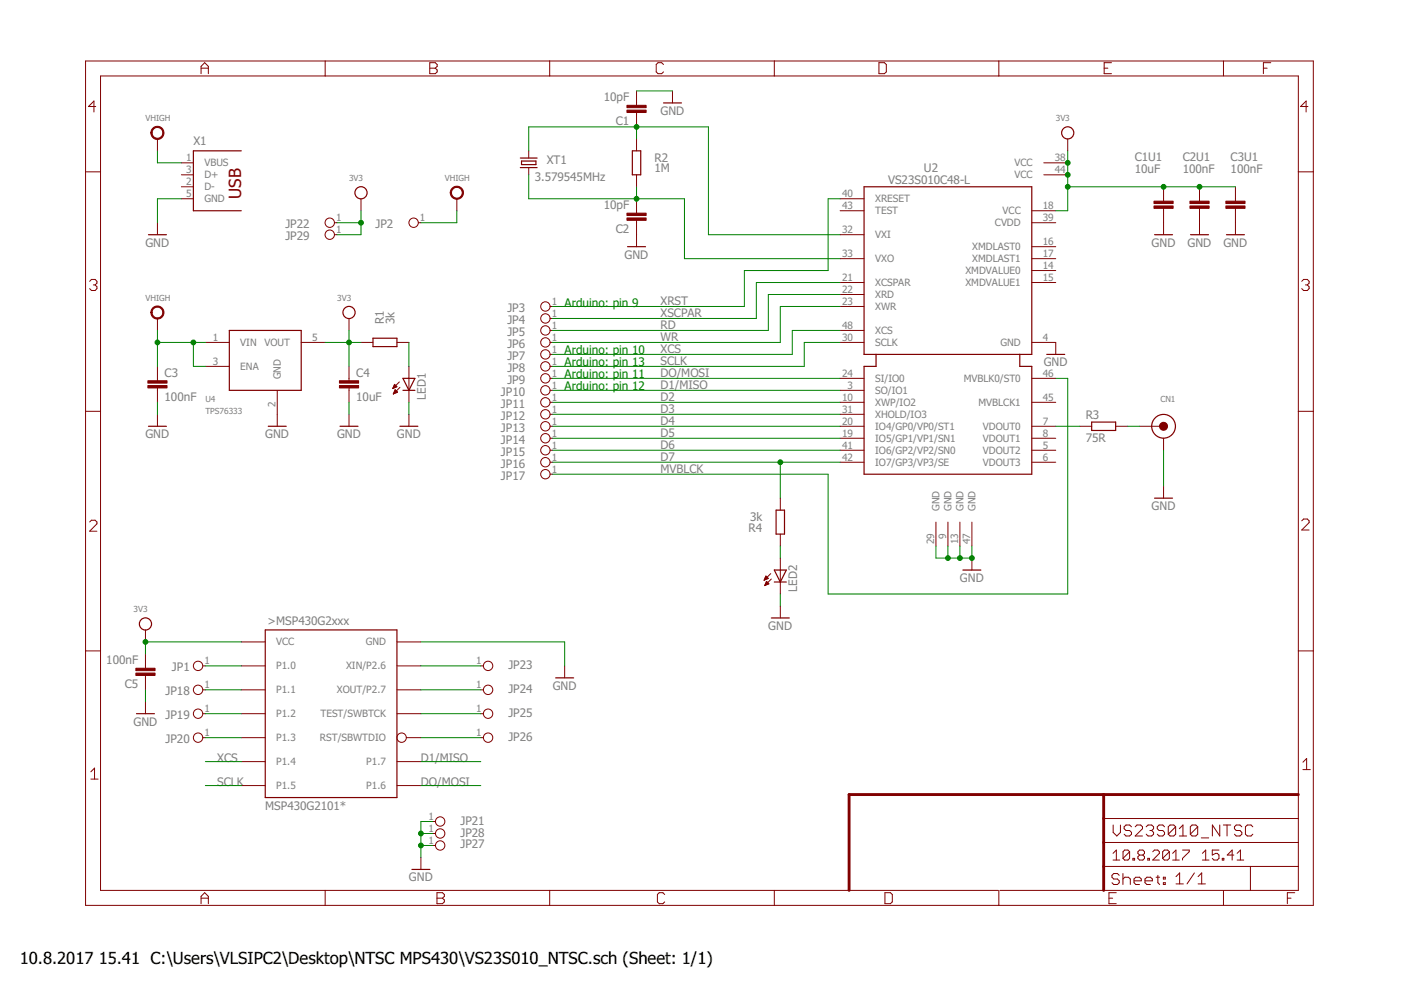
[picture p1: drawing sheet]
<svg xmlns="http://www.w3.org/2000/svg" width="297mm" height="210mm" viewBox="0 0 297 210" stroke-linecap="round" stroke-linejoin="round" font-family="sans-serif">
<g fill="none" stroke="#800000" stroke-width=".25">
<path d="M51.2 32h-10.2v12.7h10.2M110.3 33.5h3.6M110.3 35.5h3.6M110.6 34.1h3v.8h-3zM134.1 32h1.7v5.1h-1.7zM140.7 21.8h3.8M183.2 39.6h35.6v35.5h-35.6zM31.5 49.8h3.8M133.1 52.3h3.8M244.8 49.8h3.8M252.4 49.8h3.8M260 49.8h3.8"/>
<path d="M48.6 70.1h15.3v12.7h-15.3zM79.1 71.7h5.1v1.8h-5.1zM185.7 75.1v2.6h-2.5v22.8h35.6v-22.8h-2.6v-2.6M221.9 75.1h3.8M31.5 90.4h3.8M56.9 90.4h3.8M72.1 90.4h3.8M84.8 90.4h3.8M85.4 82.8h2.6M85.4 80.2h2.6l-1.3 2.6zM231.5 89.5h5v1.8h-5zM164.5 108.2h1.8v5h-1.8z"/>
<path d="M244.8 105.6h3.8M56.2 133.6h28v35.5h-28zM163.5 131h3.8M164.2 120.9h2.5l-1.3 2.5zM164.2 123.4h2.5M204.2 120.9h3.8M28.9 151.3h3.8M117.8 143.7h3.8M87.3 184.3h3.8"/>
<circle cx="226.4" cy="28.2" r="1.29"/>
<circle cx="76.5" cy="40.9" r="1.29"/>
<circle cx="74" cy="66.3" r="1.29"/>
<circle cx="246.7" cy="90.4" r="2.52"/>
<circle cx="30.8" cy="132.3" r="1.29"/>
</g>
<g fill="none" stroke="#800000" stroke-width=".21">
<path d="M42.6 15.6v-1.5l.8-.8 .8 .8v1.5M42.6 14.5h1.6M68.9 12.9v3.2M91.1 13.3h1.2l.4 .4v.4l-.4 .4 .4 .3v.4l-.4 .4h-1.2zM91.1 14.5h1.2M116.5 12.9v3.2M135 19.3v3M140.7 13.7l-.4-.4h-.8l-.4 .4v1.5l.4 .4h.8l.4-.4M142.6 19.3v2.5M164.2 12.9v3.2M186.4 13.3h1.1l.4 .4v1.5l-.4 .4h-1.1zM211.8 12.9v3.2"/>
<path d="M234.1 14.5h.8M235.6 13.3h-1.5v2.3h1.5M259.4 12.9v3.2M267.9 14.5h.7M269.4 13.3h-1.5v2.3M18.1 36.4h3.2M20.3 22.6h-1.5l1.1-1.2v2.3M33.4 29.4v2.6M38.5 34.5h2.5M38.5 37.1h2.5M38.5 39.6h2.5M112.1 32v1.5"/>
<path d="M112.1 35.5v1.6M135 23.9v3M135 29.4v2.6M135 37.1v2.5M221.3 34.5h5.1M221.3 37.1h5.1M226.4 29.4v2.6M246.7 39.6v3.1M254.3 39.6v3.1M261.9 39.6v3.1M275.3 36.4h3.1M277.3 22.6h-1.6l1.2-1.2v2.3"/>
<path d="M19 59.6l.4-.4h.8l.4 .4v.4l-.4 .4M33.4 47.2v2.6M38.5 42.1h2.5M70.9 47.2h.6M70.9 49.8h.6M76.5 42.1v2.6M88.7 47.2h.5M96.9 42.1v2.6M135 42.1v3.1M135 46.7v5.6M178.1 59.9h5.1M178.1 44.7h5.1"/>
<path d="M178.1 42.1h5.1M178.1 49.8h5.1M178.1 54.8h5.1M218.8 59.9h5M218.8 44.7h5M218.8 47.2h5M218.8 54.8h5M218.8 57.4h5M218.8 52.3h5M246.7 44.2v5.6M254.3 44.2v5.6M261.9 44.2v5.6"/>
<path d="M276 59.6l.4-.4h.8l.4 .4v.4l-.4 .4M19.8 60.4h.4M20.2 60.4l.4 .4v.4l-.4 .4h-.8l-.4-.4M33.4 67.5v2.6M33.4 77.7v3M43.5 72.6h5.1M43.5 77.7h5.1M63.9 72.6h5M74 67.5v2.6M74 77.7v3M76.5 72.6h2.6M84.2 72.6h2.5"/>
<path d="M86.7 77.7v7.6M116.6 65h.6M116.6 70.1h.6M116.6 72.6h.6M116.6 77.7h.6M116.6 67.5h.6M116.6 75.1h.6M178.1 65h5.1M178.1 70.1h5.1M178.1 72.6h5.1M178.1 62.4h5.1M218.8 72.6h5v2.5"/>
<path d="M276.8 60.4h.4M277.2 60.4l.4 .4v.4l-.4 .4h-.8l-.4-.4M18.1 87.2h3.2M33.4 82.3v3M33.4 87.8v2.6M58.8 82.8v7.6M74 82.3v3M74 87.8v2.6M83.3 82.3h.1M83.4 82.2h.3M83.4 83.5h.1M83.4 82.1h.6"/>
<path d="M83.5 82h.6M83.5 83.4h.2M83.5 81.8h.5M83.5 83.3h.5M83.6 81.7h.3M83.6 83.2h.6M83.6 81.6h.2M83.6 83h.6M83.7 81.5l.5 .5-.9 .4zM83.7 82.9h.4M83.7 82.8h.2M83.8 82.7h.1"/>
<path d="M83.8 82.6l.5 .5-.9 .4zM84.7 81l-1.4 1.4M84.8 82.1l-1.4 1.4M86.7 87.8v2.6M116.6 90.4h.6M116.6 80.2h.6M116.6 82.8h.6M116.6 85.3h.6M116.6 87.8h.6M116.6 92.9h.6M116.6 95.5h.6M116.6 98h.6"/>
<path d="M178.1 90.4h5.1M178.1 80.2h5.1M178.1 82.8h5.1M178.1 85.3h5.1M178.1 87.8h5.1M178.1 92.9h5.1M178.1 95.5h5.1M178.1 98h5.1M218.8 90.4h5M218.8 80.2h5M218.8 85.3h5M218.8 92.9h5"/>
<path d="M218.8 95.5h5M218.8 98h5M228.9 90.4h2.6M236.5 90.4h2.6M241.6 90.4h5.1M246.7 92.9v2.6M275.3 87.2h3.1M19 110.7l.4-.4h.8l.4 .4v.4l-1.6 1.5h1.6M116.6 100.5h.6M165.4 105.6v2.6M165.4 113.2v2.6M165.4 118.3v7.6"/>
<path d="M198.4 110.7v5.1M201 110.7v5.1M203.5 110.7v5.1M206.1 110.7v5.1M206.1 118.3v2.6M246.7 103.1v2.5M276 110.4l.4-.4h.8l.4 .4v.4l-1.6 1.6h1.6M18.1 138h3.2M30.8 133.6v2.5M30.8 138.6v3.1M51.2 136.1h5M84.2 136.1h5"/>
<path d="M162 123h.1M162.1 122.9h.3M162.1 122.7h.6M162.2 122.6h.7M162.2 124.1h.2M162.2 122.5h.6M162.2 123.9h.4M162.3 122.4h.3M162.3 123.8h.6M162.3 122.2h.2M162.3 123.7h.6M162.4 122.1l.5 .5-.9 .4z"/>
<path d="M162.4 123.6h.4M162.4 123.4h.3M162.5 123.3h.1M162.5 123.3l.5 .5-.9 .4zM163.4 121.6l-1.4 1.4M163.5 122.8l-1.4 1.4M165.4 128.5v2.5M275.3 138h3.1M30.8 143.2v3.1M30.8 148.8v2.5M43 141.2h.5M43 146.3h.5"/>
<path d="M43 151.3h.5M43 156.4h.5M51.2 141.2h5M51.2 146.3h5M51.2 151.3h5M51.2 156.4h5M84.2 141.2h5M84.2 146.3h5M84.2 151.3h5M86.1 156.4h3.1M101.9 141.2h.6M101.9 146.3h.6"/>
<path d="M101.9 151.3h.6M101.9 156.4h.6M119.7 141.2v2.5M19.3 163.6l.7-.7v2.3M19.3 165.2h1.5M51.2 161.5h5M51.2 166.6h5M84.2 161.5h5M84.2 166.6h5M91.8 174.2h.6M91.8 179.3h.6M91.8 176.7h.6"/>
<path d="M234 178.6h41.3M234 173.5h41.3M236 174.9v1.6l.8 .7 .8-.7v-1.6M239.9 175.3l-.4-.4h-.8l-.4 .4v.4l.4 .4h.8l.4 .4v.4l-.4 .3h-.8l-.4-.3M240.7 175.3l.4-.4h.8l.3 .4v.4l-1.5 1.5h1.5M243 175.3l.4-.4h.8l.4 .4v.4l-.4 .4M243.8 176.1h.4M244.2 176.1l.4 .4v.4l-.4 .3h-.8l-.4-.3M246.9 175.3l-.4-.4h-.8l-.3 .4v.4l.3 .4h.8l.4 .4v.4l-.4 .3h-.8l-.3-.3M249.3 175.3l-.4-.4h-.8l-.4 .4v1.6M249.3 175.3v1.6l-.4 .3h-.8l-.4-.3M249.3 175.3l-1.6 1.6"/>
<path d="M250 177.2h1.6M250 175.7l.8-.8v2.3M253.9 175.3l-.4-.4h-.7l-.4 .4v1.6M253.9 175.3v1.6l-.4 .3h-.7l-.4-.3M253.9 175.3l-1.5 1.6M254.7 177.7h1.6M258.6 174.9v2.3l-1.6-2.3v2.3M259.4 174.9h1.5M260.2 174.9v2.3M263.3 175.3l-.4-.4h-.8l-.4 .4v.4l.4 .4h.8l.4 .4v.4l-.4 .3h-.8l-.4-.3M265.6 175.3l-.4-.4h-.7l-.4 .4v1.6l.4 .3h.7l.4-.3M276.2 161.6l.8-.8v2.4"/>
<path d="M276.2 163.2h1.6M42.6 191.6v-1.5l.8-.8 .8 .8v1.5M42.6 190.4h1.6M68.9 188.8v3.2M89.2 181.8v2.5M92.6 190.4h1.2M92.6 189.3h1.2l.4 .4v.4l-.4 .3 .4 .4v.4l-.4 .4h-1.2zM116.5 188.8v3.2M140.9 189.7l-.4-.4h-.7l-.4 .4v1.5l.4 .4h.7l.4-.4M164.2 188.8v3.2M187.6 189.3h1.2l.4 .4v1.5l-.4 .4h-1.2zM211.6 188.8h-190.3v-172.7h254v172.7h-15.8"/>
<path d="M211.8 188.8v3.2M212 188.8h47.4v3.2h-241.3v-179.1h260.3v179.1h-18.9M234 183.7h41.3M235.1 190.4h.8M236 180.9l.7-.7v2.2M236 182.4h1.4M236.7 189.3h-1.6v2.3h1.6M237.3 185.6l-.4-.4h-.8l-.3 .4v.4l.3 .4h.8l.4 .4v.4l-.4 .3h-.8l-.3-.3M238.1 185.2v2.3M238.1 186.4l.4-.4h.7l.4 .4v1.1M239.5 180.6v1.4l-.4 .4h-.7l-.3-.4M239.5 180.6l-.4-.4h-.7l-.3 .4v1.4"/>
<path d="M239.5 180.6l-1.4 1.4M240.2 182h.4v.4h-.4zM240.4 186.8h1.6v-.4l-.4-.4h-.8l-.4 .4v.8l.4 .3h.8M241.6 181.3l-.3 .4v.3l.3 .4h.7l.4-.4v-.3l-.4-.4M241.6 181.3l-.3-.4v-.3l.3-.4h.7l.4 .4v.3l-.4 .4M241.6 181.3h.7M242.8 186.8h1.5v-.4l-.4-.4h-.7l-.4 .4v.8l.4 .3h.7M243.4 182h.3v.4h-.3zM244.4 180.6l.4-.4h.7l.3 .4v.3l-1.4 1.5h1.4M245.1 186h.8M245.5 185.6v1.6l.4 .3M246.7 186h.4v.4h-.4z"/>
<path d="M246.7 187.2h.4v.3h-.4zM247.9 180.6v1.4l-.3 .4h-.7l-.4-.4M247.9 180.6l-.3-.4h-.7l-.4 .4v1.4M247.9 180.6l-1.4 1.4M248.6 182.4h1.4M248.6 180.9l.7-.7v2.2M249.3 185.9l.8-.8v2.3M249.3 187.4h1.6M250.7 180.2h1.4v.4l-1.4 1.4v.4M253.2 185.1l-1.5 2.3M254 187.4h1.6M254 185.9l.8-.8v2.3"/>
<path d="M254.9 182.4h1.4M254.9 180.9l.7-.7v2.2M258.4 180.2h-1.4v1.1l.7-.4h.4l.3 .4v.7l-.3 .4h-.7l-.4-.4M259.1 182h.4v.4h-.4zM261.6 181.3h-1.4l1-1.1v2.2M262.3 182.4h1.4M262.3 180.9l.7-.7v2.2M265.1 183.7v5.1M272.9 190.4h.8M274.5 189.3h-1.6v2.3"/>
<circle cx="69.9" cy="47.2" r=".99"/>
<circle cx="69.9" cy="49.8" r=".99"/>
<circle cx="87.7" cy="47.2" r=".99"/>
<circle cx="115.6" cy="72.6" r=".99"/>
<circle cx="115.6" cy="70.1" r=".99"/>
<circle cx="115.6" cy="65" r=".99"/>
<circle cx="115.6" cy="67.5" r=".99"/>
<circle cx="115.6" cy="75.1" r=".99"/>
<circle cx="115.6" cy="77.7" r=".99"/>
<circle cx="115.6" cy="87.8" r=".99"/>
<circle cx="115.6" cy="90.4" r=".99"/>
<circle cx="115.6" cy="95.5" r=".99"/>
<circle cx="115.6" cy="92.9" r=".99"/>
<circle cx="115.6" cy="98" r=".99"/>
<circle cx="115.6" cy="82.8" r=".99"/>
<circle cx="115.6" cy="80.2" r=".99"/>
<circle cx="115.6" cy="85.3" r=".99"/>
<circle cx="115.6" cy="100.5" r=".99"/>
<circle cx="42" cy="141.2" r=".99"/>
<circle cx="42" cy="151.3" r=".99"/>
<circle cx="42" cy="146.3" r=".99"/>
<circle cx="42" cy="156.4" r=".99"/>
<circle cx="85.2" cy="156.4" r=".99"/>
<circle cx="103.5" cy="151.3" r=".99"/>
<circle cx="103.5" cy="146.3" r=".99"/>
<circle cx="103.5" cy="141.2" r=".99"/>
<circle cx="103.5" cy="156.4" r=".99"/>
<circle cx="93.3" cy="176.7" r=".99"/>
<circle cx="93.3" cy="174.2" r=".99"/>
<circle cx="93.3" cy="179.3" r=".99"/>
</g>
<path d="M234 168.5v20.3M275.3 168.5h-95.3v20.3" fill="none" stroke="#800000" stroke-width=".61"/>
<g fill="#800000" stroke="#800000" stroke-width=".21">
<path d="M246 89.9a.84 .84 0 0 1 1.4 0 .84 .84 0 0 1-.4 1.3 .84 .84 0 0 1-1.1-.8h.2a.59 .59 0 0 1 .9-.5 .59 .59 0 0 1 .1 1 .59 .59 0 0 1-1-.3v-.2h-.2z" fill-rule="evenodd"/>
<path d="M246.2 89.9a.69 .69 0 0 1 1.1 .1 .69 .69 0 0 1-.4 1.1 .69 .69 0 0 1-.9-.7h.3a.44 .44 0 0 1 .6-.4 .44 .44 0 0 1 .1 .7 .44 .44 0 0 1-.7-.1v-.2h-.3z" fill-rule="evenodd"/>
<path d="M246.4 90a.49 .49 0 0 1 .7 .2 .49 .49 0 0 1-.3 .7 .49 .49 0 0 1-.6-.5h.3a.24 .24 0 0 1 .3-.2 .24 .24 0 0 1 .1 .4 .24 .24 0 0 1-.4-.1l-.3-.1z" fill-rule="evenodd"/>
<path d="M246.4 90.2a.38 .38 0 0 1 .6-.1 .38 .38 0 0 1-.2 .6 .38 .38 0 0 1-.5-.3l.4-.1 .1 .1-.1 .1-.4-.1z" fill-rule="evenodd"/>
<path d="M32.4 65.3a1.4 1.4 0 0 1 2.2 .2 1.4 1.4 0 0 1-.9 2.1 1.4 1.4 0 0 1-1.7-1.3h.2a1.14 1.14 0 0 1 1.6-1.1 1.14 1.14 0 0 1 .3 1.9 1.14 1.14 0 0 1-1.8-.6l-.1-.2h-.2z" fill-rule="evenodd"/>
<path d="M32.4 27.2a1.39 1.39 0 0 1 2.2 .3 1.39 1.39 0 0 1-.9 2 1.39 1.39 0 0 1-1.7-1.3h.2a1.14 1.14 0 0 1 1.6-1.1 1.14 1.14 0 0 1 .3 1.9 1.14 1.14 0 0 1-1.8-.6l-.1-.2h-.2z" fill-rule="evenodd"/>
<path d="M95.8 39.9a1.4 1.4 0 0 1 2.3 .3 1.4 1.4 0 0 1-.9 2 1.4 1.4 0 0 1-1.7-1.3h.2a1.15 1.15 0 0 1 1.6-1.1 1.15 1.15 0 0 1 .3 1.9 1.15 1.15 0 0 1-1.8-.6l-.1-.2h-.2z" fill-rule="evenodd"/>
</g>
<g fill="#800000" stroke="#800000" stroke-width=".21">
<path d="M244.7 43.7h4v.5h-4z"/>
<path d="M244.7 42.7h4v.5h-4z"/>
<path d="M259.9 43.7h4.1v.5h-4.1z"/>
<path d="M259.9 42.7h4.1v.5h-4.1z"/>
<path d="M252.3 43.7h4v.5h-4z"/>
<path d="M252.3 42.7h4v.5h-4z"/>
<path d="M132.9 22.3h4.1v.5h-4.1z"/>
<path d="M132.9 23.3h4.1v.6h-4.1z"/>
<path d="M132.9 45.2h4.1v.5h-4.1z"/>
<path d="M132.9 46.2h4.1v.5h-4.1z"/>
<path d="M31.3 81.7h4.1v.6h-4.1z"/>
<path d="M31.3 80.7h4.1v.5h-4.1z"/>
<path d="M72 81.7h4v.6h-4z"/>
<path d="M72 80.7h4v.5h-4z"/>
<path d="M28.8 141.7h4.1v.5h-4.1z"/>
<path d="M28.8 142.7h4.1v.5h-4.1z"/>
</g>
<g fill="none" stroke="#008000" stroke-width=".21">
<path d="M135 19.3h7.6M33.4 32v2.5h5.1M112.1 37.1v5h33v12.7h33M112.1 32v-5.1h38.1v22.9h27.9M135 26.9v2.5M135 39.6v2.5M226.4 32v12.7h-2.6M226.4 39.6h35.5M38.5 42.1h-5.1v5.1M71.5 47.2h5M76.5 44.7v5.1h-5M96.9 44.7v2.5h-7.7"/>
<path d="M178.1 42.1h-2.5v15.3h-17.8v7.6h-40.6M178.1 59.9h-17.7v7.6h-43.2M33.4 70.1v7.6M33.4 72.6h10.1M41 72.6v5.1h2.5M68.9 72.6h7.6M74 70.1v7.6M86.7 72.6v5.1M178.1 65h-12.7v7.6h-48.2M178.1 72.6h-7.6v5.1h-53.3M178.1 62.4h-15.2v7.7h-45.7M178.1 70.1h-10.1v5h-50.8"/>
<path d="M33.4 85.3v2.5M74 85.3v2.5M86.7 85.3v2.5M117.2 90.4h60.9M117.2 80.2h60.9M117.2 82.8h60.9M117.2 85.3h60.9M117.2 87.8h60.9M117.2 92.9h60.9M117.2 95.5h60.9M117.2 98h60.9M165.4 98v7.6"/>
<path d="M223.8 80.2h2.6v45.7h-50.8v-25.4h-58.4M223.8 90.4h5.1M239.1 90.4h2.5M246.7 95.5v7.6M165.4 115.8v2.5M198.4 115.8v2.5h7.7v-2.5M201 115.8v2.5M203.5 115.8v2.5M51.2 136.1h-20.4v2.5M89.2 136.1h30.5v5.1M165.4 125.9v2.6M30.8 146.3v2.5"/>
<path d="M43.5 141.2h7.7M43.5 146.3h7.7M43.5 151.3h7.7M43.5 156.4h7.7M89.2 141.2h12.7M89.2 146.3h12.7M89.2 151.3h12.7M89.2 156.4h12.7M43.5 161.5h7.7M43.5 166.6h7.7M89.2 176.7h2.6M89.2 179.3h2.6"/>
<path d="M89.2 161.5h12.7M89.2 166.6h12.7M91.8 174.2h-2.6v7.6"/>
</g>
<g fill="#008000" stroke="#008000" stroke-width=".21">
<circle cx="206.1" cy="118.3" r=".51"/>
<circle cx="203.5" cy="118.3" r=".51"/>
<circle cx="201" cy="118.3" r=".51"/>
<circle cx="89.2" cy="176.7" r=".51"/>
<circle cx="89.2" cy="179.3" r=".51"/>
<circle cx="41" cy="72.6" r=".51"/>
<circle cx="33.4" cy="72.6" r=".51"/>
<circle cx="226.4" cy="39.6" r=".51"/>
<circle cx="246.7" cy="39.6" r=".51"/>
<circle cx="254.3" cy="39.6" r=".51"/>
<circle cx="226.4" cy="37.1" r=".51"/>
<circle cx="226.4" cy="34.5" r=".51"/>
<circle cx="30.8" cy="136.1" r=".51"/>
<circle cx="76.5" cy="47.2" r=".51"/>
<circle cx="74" cy="72.6" r=".51"/>
<circle cx="135" cy="26.9" r=".51"/>
<circle cx="135" cy="42.1" r=".51"/>
<circle cx="165.4" cy="98" r=".51"/>
</g>
<text font-size="3.6" fill="#800000" x="51.2" y="42.1" transform="rotate(-90 51.2 42.1)">USB</text>
<g font-size="3.5">
<text x="4.2" y="204.3">10.8.2017</text>
<text x="20.9" y="204.3">15.41 C:\Users\VLSIPC2\Desktop\NTSC MPS430\VS23S010_NTSC.sch (Sheet: 1/1)</text>
</g>
<g font-size="2.5" fill="#808080">
<text x="128" y="21.4">10pF</text>
<text x="130.6" y="26.5">C1</text>
<text x="140" y="24.4">GND</text>
<text x="41" y="30.7">X1</text>
<text x="115.9" y="34.8">XT1</text>
<text x="138.8" y="34.3">R2</text>
<text x="240.6" y="34.1">C1U1</text>
<text x="250.8" y="34.1">C2U1</text>
<text x="260.9" y="34.1">C3U1</text>
<text x="113.4" y="38.3">3.579545MHz</text>
<text x="138.8" y="36.5">1M</text>
<text x="188.3" y="39.1">VS23S010C48-L</text>
<text x="195.9" y="36.5">U2</text>
<text x="240.6" y="36.7">10uF</text>
<text x="250.8" y="36.7">100nF</text>
<text x="260.9" y="36.7">100nF</text>
<text x="128" y="44.3">10pF</text>
<text x="30.8" y="52.3">GND</text>
<text x="60.5" y="48.4">JP22</text>
<text x="60.5" y="50.9">JP29</text>
<text x="79.6" y="48.4">JP2</text>
<text x="130.6" y="49.4">C2</text>
<text x="244.2" y="52.3">GND</text>
<text x="251.8" y="52.3">GND</text>
<text x="259.4" y="52.3">GND</text>
<text x="132.4" y="54.8">GND</text>
<text x="140" y="64.7">XRST</text>
<text x="81.4" y="68.8" transform="rotate(-90 81.4 68.8)">R1</text>
<text x="83.7" y="68.8" transform="rotate(-90 83.7 68.8)">3k</text>
<text x="107.6" y="66.1">JP3</text>
<text x="107.6" y="68.7">JP4</text>
<text x="107.6" y="71.2">JP5</text>
<text x="140" y="69.8">RD</text>
<text x="140" y="67.3">XSCPAR</text>
<text x="107.6" y="73.8">JP6</text>
<text x="107.6" y="76.3">JP7</text>
<text x="140" y="72.4">WR</text>
<text x="140" y="74.9">XCS</text>
<text x="140" y="77.4">SCLK</text>
<text x="221.3" y="77.7">GND</text>
<text x="34.9" y="79.8">C3</text>
<text x="75.5" y="79.8">C4</text>
<text x="106.2" y="83.9">JP10</text>
<text x="107.6" y="78.8">JP8</text>
<text x="107.6" y="81.4">JP9</text>
<text x="140" y="80">DO/MOSI</text>
<text x="140" y="82.5">D1/MISO</text>
<text x="34.9" y="84.9">100nF</text>
<text x="75.5" y="84.9">10uF</text>
<text x="90.3" y="84.8" transform="rotate(-90 90.3 84.8)">LED1</text>
<text x="106.2" y="86.4">JP11</text>
<text x="106.2" y="89">JP12</text>
<text x="140" y="85.1">D2</text>
<text x="140" y="87.6">D3</text>
<text x="230.2" y="88.9">R3</text>
<text x="30.8" y="92.9">GND</text>
<text x="56.2" y="92.9">GND</text>
<text x="71.5" y="92.9">GND</text>
<text x="84.2" y="92.9">GND</text>
<text x="106.2" y="91.5">JP13</text>
<text x="106.2" y="94.1">JP14</text>
<text x="140" y="90.1">D4</text>
<text x="140" y="92.7">D5</text>
<text x="140" y="95.2">D6</text>
<text x="230.2" y="93.7">75R</text>
<text x="106.2" y="96.6">JP15</text>
<text x="106.2" y="99.1">JP16</text>
<text x="106.2" y="101.7">JP17</text>
<text x="140" y="97.7">D7</text>
<text x="140" y="100.3">MVBLCK</text>
<text x="158.7" y="112.7">R4</text>
<text x="159" y="110.4">3k</text>
<text x="244.2" y="108.2">GND</text>
<text x="169" y="125.4" transform="rotate(-90 169 125.4)">LED2</text>
<text x="203.5" y="123.4">GND</text>
<text x="56.7" y="132.5">&gt;MSP430G2xxx</text>
<text x="162.9" y="133.6">GND</text>
<text x="22.5" y="140.8">100nF</text>
<text x="36.5" y="142.3">JP1</text>
<text x="107.8" y="141.8">JP23</text>
<text x="26.5" y="145.9">C5</text>
<text x="35.1" y="147.4">JP18</text>
<text x="107.8" y="146.9">JP24</text>
<text x="117.2" y="146.3">GND</text>
<text x="28.3" y="153.9">GND</text>
<text x="35.1" y="152.5">JP19</text>
<text x="107.8" y="152">JP25</text>
<text x="35.1" y="157.6">JP20</text>
<text x="46.1" y="161.5">XCS</text>
<text x="89.2" y="161.5">D1/MISO</text>
<text x="107.8" y="157">JP26</text>
<text x="46.1" y="166.6">SCLK</text>
<text x="89.2" y="166.6">DO/MOSI</text>
<text x="56.2" y="171.6">MSP430G2101*</text>
<text x="97.6" y="174.8">JP21</text>
<text x="97.6" y="179.9">JP27</text>
<text x="97.6" y="177.4">JP28</text>
<text x="86.7" y="186.9">GND</text>
</g>
<g font-size="2.5" fill="#008000">
<text x="119.7" y="65">Arduino: pin 9</text>
<text x="119.7" y="75.1">Arduino: pin 10</text>
<text x="119.7" y="77.7">Arduino: pin 13</text>
<text x="119.7" y="80.2">Arduino: pin 11</text>
<text x="119.7" y="82.8">Arduino: pin 12</text>
</g>
<g font-size="2.1" fill="#808080">
<text x="39.5" y="34.2">1</text>
<text x="43.3" y="35.3">VBUS</text>
<text x="215.1" y="35.3">VCC</text>
<text x="223.6" y="34.2">38</text>
<text x="39.5" y="36.7">3</text>
<text x="39.5" y="39.2">2</text>
<text x="39.5" y="41.8">5</text>
<text x="43.3" y="37.8">D+</text>
<text x="43.3" y="40.4">D-</text>
<text x="178.5" y="41.8">40</text>
<text x="215.1" y="37.8">VCC</text>
<text x="223.6" y="36.7">44</text>
<text x="43.3" y="42.9">GND</text>
<text x="71.3" y="46.9">1</text>
<text x="89" y="46.9">1</text>
<text x="178.5" y="44.3">43</text>
<text x="185.5" y="42.9">XRESET</text>
<text x="185.5" y="45.4">TEST</text>
<text x="210.9" y="48">CVDD</text>
<text x="212.6" y="45.4">VCC</text>
<text x="221.1" y="44.3">18</text>
<text x="221.1" y="46.9">39</text>
<text x="71.3" y="49.4">1</text>
<text x="178.5" y="49.4">32</text>
<text x="185.5" y="50.5">VXI</text>
<text x="206.1" y="53.1">XMDLAST0</text>
<text x="221.1" y="51.9">16</text>
<text x="178.5" y="59.6">21</text>
<text x="178.5" y="54.5">33</text>
<text x="185.5" y="55.6">VXO</text>
<text x="204.7" y="58.1">XMDVALUE0</text>
<text x="206.1" y="55.6">XMDLAST1</text>
<text x="221.1" y="57">14</text>
<text x="221.1" y="59.6">15</text>
<text x="221.1" y="54.5">17</text>
<text x="117" y="64.6">1</text>
<text x="178.5" y="64.6">23</text>
<text x="178.5" y="62.1">22</text>
<text x="185.5" y="60.7">XCSPAR</text>
<text x="185.5" y="65.8">XWR</text>
<text x="185.5" y="63.2">XRD</text>
<text x="204.7" y="60.7">XMDVALUE1</text>
<text x="117" y="67.2">1</text>
<text x="117" y="69.7">1</text>
<text x="178.5" y="69.7">48</text>
<text x="185.5" y="70.8">XCS</text>
<text x="45.1" y="72.3">1</text>
<text x="45.1" y="77.3">3</text>
<text x="51" y="73.4">VIN</text>
<text x="56.1" y="73.4">VOUT</text>
<text x="66.2" y="72.3">5</text>
<text x="117" y="72.3">1</text>
<text x="117" y="74.8">1</text>
<text x="117" y="77.3">1</text>
<text x="178.5" y="72.3">30</text>
<text x="185.5" y="73.4">SCLK</text>
<text x="212.1" y="73.4">GND</text>
<text x="221.1" y="72.3">4</text>
<text x="51" y="78.4">ENA</text>
<text x="59.5" y="80.4" transform="rotate(-90 59.5 80.4)">GND</text>
<text x="117" y="79.9">1</text>
<text x="117" y="82.4">1</text>
<text x="178.5" y="79.9">24</text>
<text x="179.7" y="82.4">3</text>
<text x="185.5" y="81">SI/IO0</text>
<text x="185.5" y="83.5">SO/IO1</text>
<text x="204.3" y="81">MVBLK0/ST0</text>
<text x="221.1" y="79.9">46</text>
<text x="58.4" y="86.3" transform="rotate(-90 58.4 86.3)">2</text>
<text x="117" y="85">1</text>
<text x="117" y="87.5">1</text>
<text x="178.5" y="85">10</text>
<text x="178.5" y="87.5">31</text>
<text x="185.5" y="86.1">XWP/IO2</text>
<text x="185.5" y="88.6">XHOLD/IO3</text>
<text x="207.5" y="86.1">MVBLCK1</text>
<text x="221.1" y="85">45</text>
<text x="117" y="90">1</text>
<text x="117" y="92.6">1</text>
<text x="117" y="95.1">1</text>
<text x="178.5" y="90">20</text>
<text x="178.5" y="92.6">19</text>
<text x="178.5" y="95.1">41</text>
<text x="185.5" y="91.1">IO4/GP0/VP0/ST1</text>
<text x="185.5" y="93.7">IO5/GP1/VP1/SN1</text>
<text x="208.4" y="91.1">VDOUT0</text>
<text x="208.4" y="93.7">VDOUT1</text>
<text x="221.1" y="90">7</text>
<text x="221.1" y="92.6">8</text>
<text x="221.1" y="95.1">5</text>
<text x="117" y="97.6">1</text>
<text x="117" y="100.2">1</text>
<text x="178.5" y="97.6">42</text>
<text x="185.5" y="96.2">IO6/GP2/VP2/SN0</text>
<text x="185.5" y="98.8">IO7/GP3/VP3/SE</text>
<text x="208.4" y="96.2">VDOUT2</text>
<text x="208.4" y="98.8">VDOUT3</text>
<text x="221.1" y="97.6">6</text>
<text x="199.2" y="108.4" transform="rotate(-90 199.2 108.4)">GND</text>
<text x="201.7" y="108.4" transform="rotate(-90 201.7 108.4)">GND</text>
<text x="204.3" y="108.4" transform="rotate(-90 204.3 108.4)">GND</text>
<text x="206.8" y="108.4" transform="rotate(-90 206.8 108.4)">GND</text>
<text x="198.1" y="115.4" transform="rotate(-90 198.1 115.4)">29</text>
<text x="200.6" y="114.2" transform="rotate(-90 200.6 114.2)">9</text>
<text x="203.2" y="115.4" transform="rotate(-90 203.2 115.4)">13</text>
<text x="205.7" y="115.4" transform="rotate(-90 205.7 115.4)">47</text>
<text x="58.6" y="136.9">VCC</text>
<text x="77.5" y="136.9">GND</text>
<text x="43.3" y="140.8">1</text>
<text x="58.6" y="141.9">P1.0</text>
<text x="73.4" y="141.9">XIN/P2.6</text>
<text x="101" y="140.8">1</text>
<text x="43.3" y="145.9">1</text>
<text x="58.6" y="147">P1.1</text>
<text x="71.4" y="147">XOUT/P2.7</text>
<text x="101" y="145.9">1</text>
<text x="43.3" y="151">1</text>
<text x="58.6" y="152.1">P1.2</text>
<text x="67.9" y="152.1">TEST/SWBTCK</text>
<text x="101" y="151">1</text>
<text x="43.3" y="156.1">1</text>
<text x="58.6" y="157.2">P1.3</text>
<text x="67.8" y="157.2">RST/SBWTDIO</text>
<text x="101" y="156.1">1</text>
<text x="58.6" y="162.2">P1.4</text>
<text x="58.6" y="167.3">P1.5</text>
<text x="77.7" y="167.3">P1.6</text>
<text x="77.7" y="162.2">P1.7</text>
<text x="90.8" y="173.8">1</text>
<text x="90.8" y="178.9">1</text>
<text x="90.8" y="176.4">1</text>
</g>
<g font-size="1.8" fill="#808080">
<text x="30.8" y="25.6">VHIGH</text>
<text x="223.8" y="25.6">3V3</text>
<text x="74" y="38.3">3V3</text>
<text x="94.3" y="38.3">VHIGH</text>
<text x="30.8" y="63.7">VHIGH</text>
<text x="71.5" y="63.7">3V3</text>
<text x="43.5" y="87.8">TPS76333</text>
<text x="43.5" y="85.3">U4</text>
<text x="246" y="85.3">CN1</text>
<text x="28.3" y="129.7">3V3</text>
</g>
</svg>
